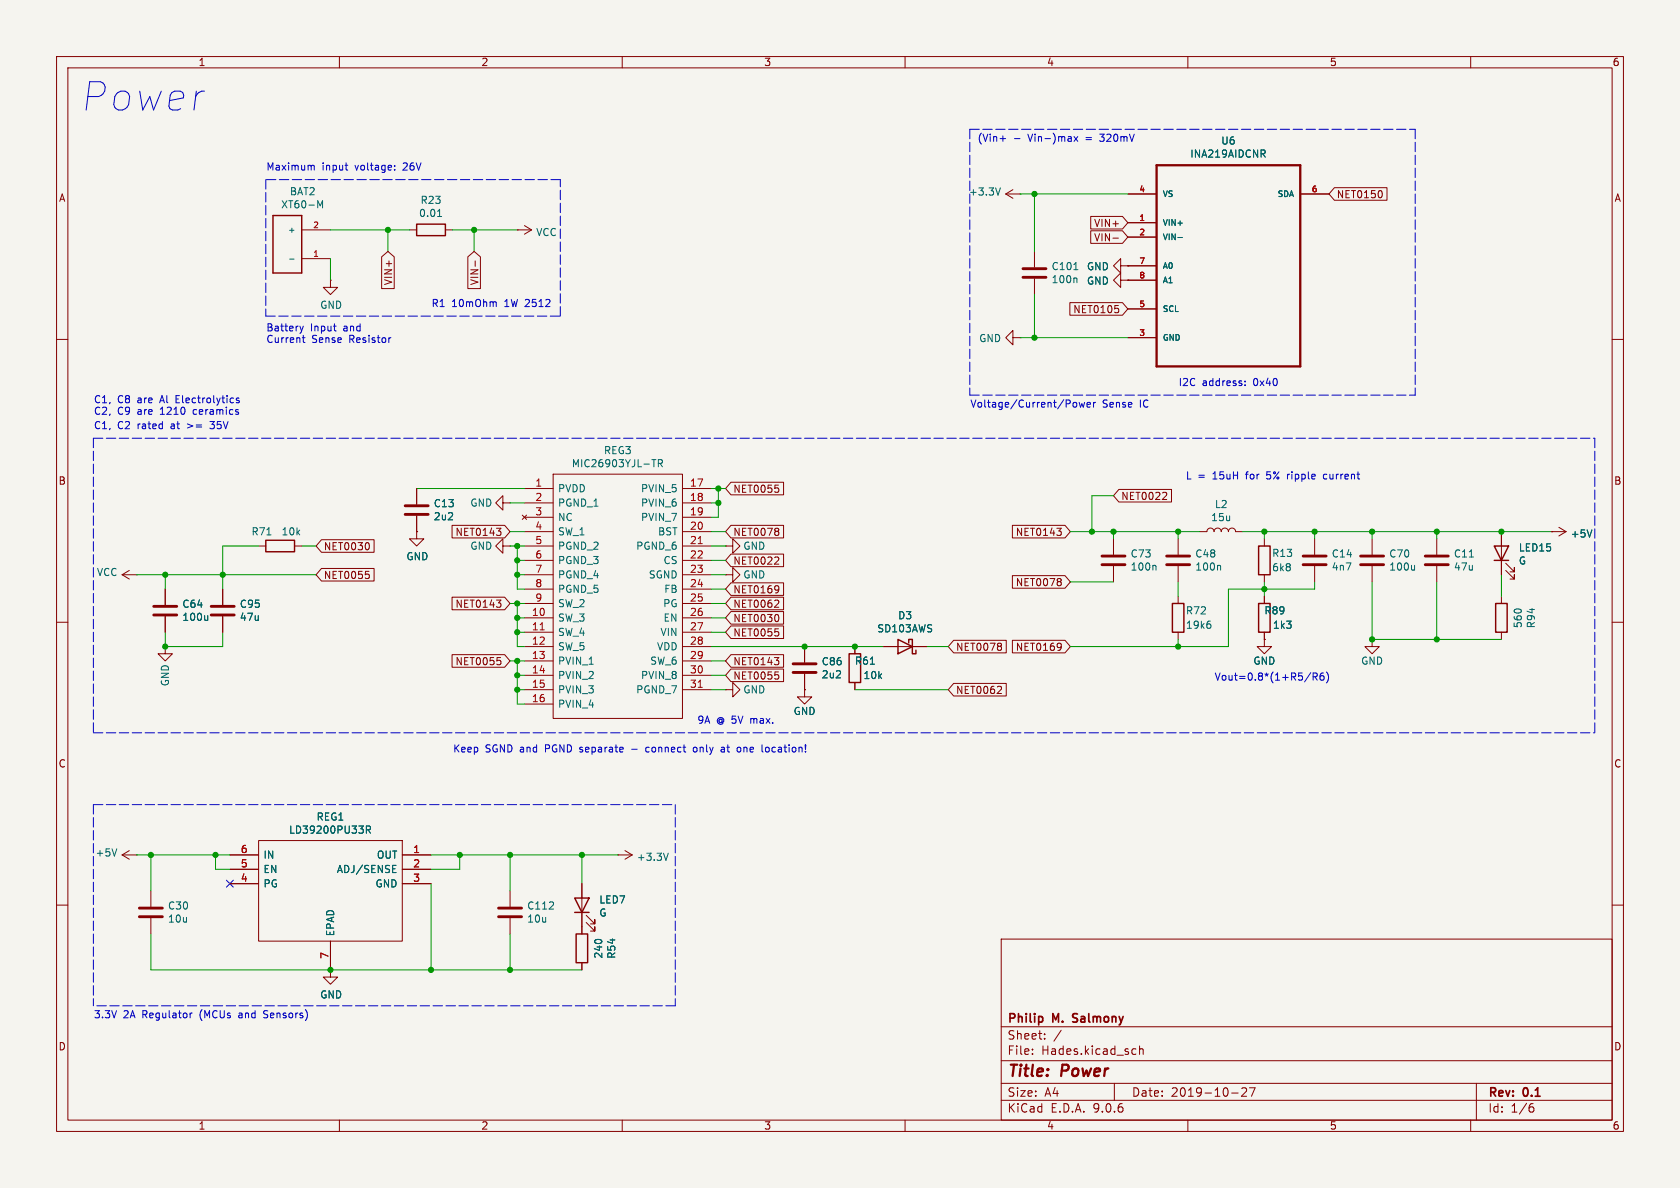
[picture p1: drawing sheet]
<svg xmlns="http://www.w3.org/2000/svg" width="297mm" height="210mm" viewBox="0 0 297 210" stroke-linecap="round" stroke-linejoin="round" font-family="sans-serif">
<path d="M0 0h297v210h-297z" fill="#f5f4ef" stroke="#f5f4ef" stroke-width=".18"/>
<g fill="none" stroke="#840000" stroke-width=".18">
<path d="M10 10h277v190h-277zM12 12h273v186h-273zM60 10v2M110 10v2M160 10v2M210 10v2M260 10v2M92.7 39.9l1.3 .7M177.8 34.3l1.3 .8M177.8 34.3h2.5M179.1 33.5l-1.3 .8M180.3 34.3h.1"/>
<path d="M192.8 38.3h5.6l1 1.1-1 1.1h-5.6zM199.4 34.3h5.1M199.4 39.4h5.1M229.9 34.3h5M235.9 33.2h9.3v2.2h-9.3l-1-1.1zM244.2 33.8l.2 .4-.2 .6M53.3 45.7h5.1M53.3 40.6h5.1M58.4 49.5v1.3h1.3l-1.3 1.3-1.3-1.3h1.3M58.4 49.5h.1M67.5 45.4l1.1-.9 1.1 .9v5.6h-2.2zM72.4 40.6h1.3"/>
<path d="M78.7 40.6h1.3M82.7 45.4l1.1-.9 1.1 .9v5.6h-2.2zM84 46.1v1M91.4 40.6h.1M91.4 40.6h2.6M94 40.6l-1.3 .8M179.1 59.7v-1.3l-1.3 1.3 1.3 1.3v-1.3h1.2M180.3 59.7h.1M182.9 44.5v2.7M182.9 49.3v2.8M189.1 53.5h9.3l1 1.1-1 1.1h-9.3zM192.8 40.8h5.6l1 1.1-1 1.1h-5.6z"/>
<path d="M196.7 42.1h1M197.1 54h.6M197.5 54.5l.3 .2v.3l-.3 .3M198.1 49.5v-1.2l-1.3 1.2 1.3 1.3v-1.3h1.3M198.1 47v-1.3l-1.3 1.3 1.3 1.3v-1.3h1.3M199.4 49.5h.1M199.4 47h.1M199.4 41.9h5.1M199.4 47h5.1M199.4 49.5h5.1M199.4 54.6h5.1M199.4 59.7h5.1"/>
<path d="M10 60h2M285 60h2M45.7 96.5h1.3M52.1 96.5h1.2M56.8 95.4h9.3v2.2h-9.3l-.9-1.1zM65.2 96l.1 .4-.1 .7M73.7 94v1.3h1.2l-1.2 1.2-1.3-1.2h1.3M73.7 94h.1M73.7 86.4v2.8M73.7 91.2v2.8M79.9 92.9h9.3l1 1.1-1 1.1h-9.3zM87.8 93.4h.8l-.5 .5"/>
<path d="M88.4 93.9l.2 .2-.2 .5M88.9 96.5v-1.2l-1.3 1.2 1.3 1.3v-1.3h1.3M88.9 88.9v-1.3l-1.3 1.3 1.3 1.3v-1.3h1.3M90.2 96.5h.1M90.2 88.9h.1M92.3 91.1l.8 .7M92.7 86.4h5.1M92.7 88.9h5.1M92.7 91.4h5.1M92.7 94h5.1M92.7 96.5h5.1M92.7 99.1h5.1"/>
<path d="M93.1 91.1l-.8 .7M97.8 83.8h22.8v43.2h-22.8zM120.6 86.4h5.1M120.6 88.9h5.1M120.6 91.4h5.1M120.6 94h5.1M120.6 96.5h5.1M120.6 99.1h5.1M128.3 96.5h1.2v-1.2l1.3 1.2-1.3 1.3v-1.3M128.3 96.5h.1M129.2 97.9h9.3v2.3h-9.3l-.9-1.1zM129.2 92.9h9.3v2.2h-9.3l-.9-1.1z"/>
<path d="M129.2 85.2h9.3v2.3h-9.3l-.9-1.1zM137 85.8h.6M137.4 98.5l.3 .2-.1 .3-.7 .7h.8M137.4 86.2l.3 .3v.3l-.3 .2M137.4 93.4l.3 .2-.3 .3 .3 .3v.2l-.3 .3M179 92.9h9.3l.9 1.1-.9 1.1h-9.3zM186.8 93.4h.8l-.4 .5M187.5 93.9l.1 .2-.1 .5M196.8 95.3v2.7M197.8 86.5h9.3v2.2h-9.3l-1-1.1zM206 87l.3 .3-.1 .3-.7 .7h.8M208.3 95.3v2.7"/>
<path d="M212.1 94h1.3a.64 .64 0 0 1 .6-.7 .64 .64 0 0 1 .6 .7 .64 .64 0 0 1 .7-.7 .64 .64 0 0 1 .6 .7 .64 .64 0 0 1 .6-.7 .64 .64 0 0 1 .7 .7 .64 .64 0 0 1 .6-.7 .64 .64 0 0 1 .6 .7h1.3M223.5 95.3v1.2M232.4 95.3v2.7M242.6 95.3v2.7M254 95.3v2.7M265.4 94v7.6M266.2 99.6l1.5 1.5v-.8v.8h-.7M274.3 94h.1M274.3 94h2.6M275.6 93.2l1.3 .8M276.9 94l-1.3 .7M10 110h2"/>
<path d="M21.6 101.6h2.5M21.6 101.6l1.3 .8M22.9 100.8l-1.3 .8M24.1 101.6h.1M29.2 114.3v1.3h1.3l-1.3 1.2-1.3-1.2h1.3M29.2 114.3h.1M29.2 104.1v2.8M29.2 109v2.8M39.4 104.1v2.8M39.4 109v2.8M56.8 100.5h9.3v2.2h-9.3l-.9-1.1zM64.6 101h.6"/>
<path d="M65.1 101.5l.2 .2v.3l-.2 .3M79.9 115.7h9.3l1 1.1-1 1.2h-9.3zM79.9 105.6h9.3l1 1.1-1 1.1h-9.3zM87.8 106.1h.8l-.5 .5M87.9 116.2h.6M88.3 116.7l.3 .3v.3l-.3 .2M88.4 106.6l.2 .2-.2 .5M92.7 101.6h5.1M92.7 104.1h5.1M92.7 106.7h5.1M92.7 109.2h5.1M92.7 111.8h5.1"/>
<path d="M92.7 114.3h5.1M92.7 116.8h5.1M92.7 119.4h5.1M120.6 101.6h5.1M120.6 104.1h5.1M120.6 106.7h5.1M120.6 109.2h5.1M120.6 111.8h5.1M120.6 114.3h5.1M120.6 116.8h5.1M120.6 119.4h5.1M128.3 101.6h1.2v-1.3l1.3 1.3-1.3 1.3v-1.3"/>
<path d="M128.3 101.6h.1M129.2 108.1h9.3v2.2h-9.3l-.9-1.1zM129.2 103h9.3v2.3h-9.3l-.9-1.2zM129.2 105.6h9.3v2.2h-9.3l-.9-1.1zM129.2 110.6h9.3v2.3h-9.3l-.9-1.1zM129.2 115.7h9.3v2.3h-9.3l-.9-1.2zM129.2 118.3h9.3v2.2h-9.3l-.9-1.1zM136.9 116.2h.8l-.4 .5M137 111.2h.6M137 118.8h.6M137.4 103.5l.2 .2a1.07 1.07 0 0 1-.1 1M137.4 106.1l.3 .2-.1 .3-.7 .8h.8"/>
<path d="M137.4 111.6l.3 .3v.3l-.3 .2M137.4 119.3l.3 .2v.3l-.3 .3M137.6 108.7l.1 .4-.1 .7M137.6 116.8l.1 .2-.1 .4M137.7 104.1l-.3 .2M142.2 114.3v2.8M142.2 119.1v2.8M151.1 114.3v1.3M156.2 114.3h7.6M168.6 113.2h9.3v2.2h-9.3l-1-1.1zM176.8 113.7l.3 .2-.3 .3 .3 .3v.2l-.3 .3M179 113.2h9.3l.9 1.1-.9 1.1h-9.3z"/>
<path d="M179 101.8h9.3l.9 1.1-.9 1.1h-9.3zM187.4 113.7l.2 .1a1.07 1.07 0 0 1-.2 1M187.4 102.3l.2 .2-.2 .3 .2 .3v.2l-.2 .2M187.6 114.2l-.2 .3M196.8 100.1v2.8M208.3 100.1v2.8M208.3 105.4v1.3M208.3 111.8v1.2M223.5 113v1.3h1.3l-1.3 1.3-1.3-1.3h1.3M223.5 113h.1M223.5 101.6v1.3M223.5 105.4v1.3"/>
<path d="M223.5 111.8v1.2M232.4 100.1v2.8M242.6 113v1.3h1.2l-1.2 1.3-1.3-1.3h1.3M242.6 113h.1M242.6 100.1v2.8M254 100.1v2.8M265.4 105.4v1.3M265.4 111.8v1.2M266.2 100.8l1.5 1.6v-.8v.8h-.7M285 110h2M92.7 121.9h5.1M92.7 124.5h5.1"/>
<path d="M120.6 121.9h5.1M128.3 121.9h1.2v-1.2l1.3 1.2-1.3 1.3v-1.3M128.3 121.9h.1M142.2 121.9v1.3h1.3l-1.3 1.3-1.2-1.3h1.2M142.2 121.9h.1M151.1 120.7v1.2M168.6 120.8h9.3v2.2h-9.3l-1-1.1zM176.8 121.3l.3 .3-.1 .3-.7 .7h.8M21.6 151.1h2.5M21.6 151.1l1.3 .8M22.9 150.4l-1.3 .7M24.1 151.1h.1"/>
<path d="M26.7 157.5v2.8M40.6 151.1h5.1M40.6 153.7h5.1M40.6 156.2h5.1M45.7 148.6h25.4v17.8h-25.4zM71.1 151.1h5.1M71.1 153.7h5.1M71.1 156.2h5.1M90.2 157.5v2.8M102.9 156.2v8.9M109.2 151.1h.1M109.2 151.1h2.6"/>
<path d="M110.5 150.4l1.3 .7M111.8 151.1l-1.3 .8M10 160h2M26.7 162.3v2.8M58.4 171.5v1.2h1.3l-1.3 1.3-1.3-1.3h1.3M58.4 171.5h.1M58.4 166.4v5.1M90.2 162.3v2.8M102.9 170.2v1.3M103.6 163.1l1.6 1.5v-.8v.8h-.8M103.6 161.8l1.6 1.5v-.7v.7h-.8M177 166h108v32h-108z"/>
<path d="M285 160h2M60 198v2M110 198v2M160 198v2M177 194.5h108M177 191.5h108M177 187.5h108M177 181.5h108M182.5 186.3v.1M182.5 185.5v.1M184.7 183.6v.1M184.7 182.8v.1"/>
<path d="M187.6 182.1l-1.3 2M197 191.5v3M200.4 185.4l.4 .1M200.8 186.3l-.4 .1M201.5 185.5l.2-.1 .3 .1 .1 .9M201.5 184.9v1.5M210 198v2M217.7 193.2h1.2M219.5 192.4l.6-.1 .2 .1 .1 .3-.9 1.1h.9M220.9 192.3h1l-.7 1.5M260 198v2M261 191.5v6.5"/>
<path d="M270.6 195.7h.4l.2 .3-.1 .5-.5 .1M271 195.1l-.4 .1"/>
</g>
<path d="M189.7 179.3v.5M189.6 180.6l.2 .1" fill="none" stroke="#840000" stroke-width=".3"/>
<g fill="none" stroke="#840000" stroke-width=".51">
<path d="M180.8 47.5h4.1M180.8 49h4.1M71.6 89.4h4.1M71.6 90.9h4.1M194.8 98.3h4.1M194.8 99.8h4.1M206.2 98.3h4.1M206.2 99.8h4.1M230.4 98.3h4M230.4 99.8h4M240.5 98.3h4.1M240.5 99.8h4.1"/>
<path d="M252 98.3h4M252 99.8h4M27.2 107.2h4M27.2 108.7h4M37.3 107.2h4.1M37.3 108.7h4.1M140.2 117.3h4.1M140.2 118.9h4.1M24.6 160.5h4.1M24.6 162.1h4.1M88.1 160.5h4.1M88.1 162.1h4.1"/>
</g>
<g fill="none" stroke="#006464" stroke-width=".18">
<path d="M56.2 35.5l.4 .9 .4-.9v1.2M77.3 38.3h.8M77.6 37.2l.1-.2v1.3M176.9 33.2l-.5 1.3M223.2 27.2l.5 .6M223.6 26.6l.1 .2-.1 .3M51.2 45.8h.8M189.8 47.7h.8M190.2 49.1l.2 .2v.7M208.2 42h.8M47.2 94.6h.7M115.2 81.2h.8"/>
<path d="M116.4 81.9h.6l.1-.2v-.3l-.7-.2v1.3M116.7 81.9l.4 .6M204.2 99.9l.2 .2v.7M215.6 99.9l.2 .2v.7M250.1 99.9v.9M259.8 98.5h.7M281.4 93.7l-.4 1.2M36.7 108.8v.9M36.7 109.6l-.2 .1M153.9 117.4h.7M213.7 109.8h.3M213.8 110.3l.3 .2v.3l-.3 .3"/>
<path d="M250.1 100.7l-.2 .1M20.6 150.1l-.4 1.2M64.8 146.7l.6-.1 .1-.2-.1-.3-.6-.1v1.3M65.1 146.7l.4 .6M69.4 153.6h.4M69.4 154.2h.6M69.4 153h.6M118.1 150.8l-.4 1.3"/>
</g>
<g fill="none" stroke="#840000" stroke-width=".25">
<path d="M48.3 38.1h5v10.2h-5zM73.7 39.6h5v2.1h-5zM47 95.5h5.1v2h-5.1zM222.5 96.5h2v5.1h-2zM264.2 96.5h2.5l-1.3 2.6zM264.2 99.1h2.5M150.1 115.6h2v5.1h-2zM158.7 113l2.6 1.3-2.6 1.3zM160.7 113.7v-.7h.6v2.6h.6v-.7M207.3 106.7h2v5.1h-2zM222.5 106.7h2v5.1h-2zM264.4 106.7h2v5.1h-2z"/>
<path d="M101.6 158.8h2.5l-1.2 2.5zM101.6 161.3h2.5M101.9 165.1h2v5.1h-2z"/>
</g>
<path d="M123.4 96.1h.8M95.5 111.3h.7M123.4 121.5h.8" fill="none" stroke="#a90000" stroke-width=".18"/>
<path d="M204.5 29.2h25.4v35.6h-25.4z" fill="none" stroke="#840000" stroke-width=".41"/>
<g fill="none" stroke="#0000c2" stroke-width=".18" stroke-dasharray="1.7 .6">
<path d="M47 31.8v24.1M99.1 31.8h-52.1M171.4 22.9v47M171.4 22.9h78.8M250.2 22.9v47M47 55.9h52.1M99.1 55.9v-24.1M16.5 77.5v52M16.5 77.5h265.4M171.4 69.9h78.8M281.9 77.5v52M16.5 129.5h265.4"/>
<path d="M16.5 142.2h102.9M16.5 142.2v35.6M119.4 142.2v35.6M119.4 177.8h-102.9"/>
</g>
<g fill="none" stroke="#009600" stroke-width=".18">
<path d="M180.3 34.3h19.1M182.9 34.3v10.2M58.4 40.6h14M58.4 45.7v3.8M68.6 40.6v3.9M80 40.6h11.4M83.8 40.6v3.9M180.3 59.7h19.1M182.9 52.1v7.6M45.7 96.5h-6.3v7.6M53.3 96.5h2.6M73.7 86.4h19"/>
<path d="M90.2 94h2.5M90.2 88.9h2.5M90.2 96.5h2.5M91.4 96.5v7.6h1.3M91.4 99.1h1.3M125.7 94h2.6M125.7 86.4h2.6M125.7 88.9h1.3M125.7 99.1h2.6M125.7 96.5h2.6M127 86.4v5h-1.3M189.2 94h22.9"/>
<path d="M196.8 94v1.3M196.8 87.6h-3.8v6.4M208.3 94v1.3M219.7 94h54.6M223.5 94v1.3M232.4 94v1.3M242.6 94v1.3M254 94v1.3M24.1 101.6h31.8M29.2 111.8v2.5h10.2v-2.5M29.2 101.6v2.5M90.2 106.7h2.5"/>
<path d="M90.2 116.8h2.5M91.4 101.6h1.3M91.4 106.7v7.6h1.3M91.4 119.4h1.3M91.4 111.8h1.3M91.4 109.2h1.3M91.4 116.8v7.7h1.3M125.7 101.6h2.6M125.7 106.7h2.6M125.7 114.3h30.5M125.7 104.1h2.6M125.7 119.4h2.6"/>
<path d="M125.7 116.8h2.6M125.7 111.8h2.6M125.7 109.2h2.6M163.8 114.3h3.8M189.2 102.9h7.6M208.3 102.9v2.5M208.3 113v1.3M223.5 102.9v2.5M232.4 102.9v1.2h-15.2v10.2h-28M242.6 102.9v10.1h22.8M254 102.9v10.1M265.4 101.6v3.8"/>
<path d="M91.4 121.9h1.3M125.7 121.9h2.6M151.1 121.9h16.5M24.1 151.1h16.5M26.7 151.1v6.4M38.1 151.1v2.6h2.5M76.2 151.1h33M76.2 156.2v15.3M81.3 151.1v2.6h-5.1M90.2 151.1v6.4M102.9 151.1v5.1M26.7 165.1v6.4h76.2"/>
<path d="M90.2 165.1v6.4"/>
</g>
<path d="M40 155.6l1.2 1.2M41.2 155.6l-1.2 1.2" fill="none" stroke="#000084" stroke-width=".18"/>
<g fill="none" stroke="#0000c2" stroke-width=".18">
<path d="M55.1 29.3h.4l.1 .8M61 29.2h.5M61.2 30l.3 .1M69.8 29.9v.2M69.8 29.3v.1M176.8 24.5h1M179.4 24.5h.9M189.9 24.1l.6 .9M190.5 24.1l-.6 .9M53 57.7l.3 .8M53.3 58.5l-.1 .3M53.4 59.7h.5"/>
<path d="M53.6 57.7l-.3 .8M53.6 59.3v1.1l.3 .1M58.9 57.7h.5M59.3 58.5h.1M69.1 59.7l-.2 .1M87.5 53.3l.2 .2v.7M37.1 74.5h.8M37.1 75.7l.2 .1M42.3 70.4h-.4l-.1 .1v.2l.5 .1v.3h-.5M189.9 71.1l.3 .1 .2 .2-.1 .5-.4 .1M190.8 71.1l.2 .9 .3-.6 .2 .6 .2-.9M192.2 71.6l.6-.2-.1-.2-.3-.1-.2 .2v.6h.5"/>
<path d="M193.3 71.1v.9M193.7 71.1l-.4 .3M220.1 68v.2M220.1 67.4v.1M227.6 83.8v.9M227.9 83.8l-.3 .3M234.4 83.8l-.3 .1-.1 .2v.5l.4 .1M231.7 118.9l-1.1 1.6M232.1 119.6h.7l.1-.2-.1-.3-.7-.1v1.2M232.4 119.6l.5 .6M234 119h-.4a.86 .86 0 0 0 0 1.2l.4-.1 .1-.4-.3-.2h-.3l-.1 .2M234.5 118.8a1.46 1.46 0 0 1 0 1.9"/>
<path d="M111.7 132.5h.9M114.6 132.1l-.3 .1-.1 .1v.5l.4 .1M123.1 132.2l-.3-.1-.2 .2v.5l.2 .1h.3M127.5 132.8l.1 .1h.5M127.5 132.2h.5l.1 .7M128.1 132.4l-.5 .1-.1 .1M130.7 132.1l.3 .2v.4l-.3 .2M135.9 132.2l-.3-.1-.3 .2 .1 .5 .2 .1h.3M33.6 179.1v.8M34 179.1l-.4 .2M46.6 179.9h.2M46.8 178.7l-.2 .2 .2 .4"/>
</g>
<g fill="#009600" stroke="#009600" stroke-width=".18">
<circle cx="29.2" cy="101.6" r=".46"/>
<circle cx="68.6" cy="40.6" r=".46"/>
<circle cx="83.8" cy="40.6" r=".46"/>
<circle cx="182.9" cy="34.3" r=".46"/>
<circle cx="196.8" cy="94" r=".46"/>
<circle cx="193" cy="94" r=".46"/>
<circle cx="182.9" cy="59.7" r=".46"/>
<circle cx="254" cy="94" r=".46"/>
<circle cx="254" cy="113" r=".46"/>
<circle cx="242.6" cy="113" r=".46"/>
<circle cx="232.4" cy="94" r=".46"/>
<circle cx="265.4" cy="94" r=".46"/>
<circle cx="242.6" cy="94" r=".46"/>
<circle cx="208.3" cy="114.3" r=".46"/>
<circle cx="223.5" cy="104.1" r=".46"/>
<circle cx="223.5" cy="94" r=".46"/>
<circle cx="208.3" cy="94" r=".46"/>
<circle cx="142.2" cy="114.3" r=".46"/>
<circle cx="127" cy="88.9" r=".46"/>
<circle cx="127" cy="86.4" r=".46"/>
<circle cx="151.1" cy="114.3" r=".46"/>
<circle cx="91.4" cy="119.4" r=".46"/>
<circle cx="91.4" cy="116.8" r=".46"/>
<circle cx="91.4" cy="96.5" r=".46"/>
<circle cx="39.4" cy="101.6" r=".46"/>
<circle cx="81.3" cy="151.1" r=".46"/>
<circle cx="91.4" cy="121.9" r=".46"/>
<circle cx="102.9" cy="151.1" r=".46"/>
<circle cx="91.4" cy="106.7" r=".46"/>
<circle cx="91.4" cy="99.1" r=".46"/>
<circle cx="91.4" cy="101.6" r=".46"/>
<circle cx="91.4" cy="109.2" r=".46"/>
<circle cx="91.4" cy="111.8" r=".46"/>
<circle cx="29.2" cy="114.3" r=".46"/>
<circle cx="58.4" cy="171.5" r=".46"/>
<circle cx="76.2" cy="171.5" r=".46"/>
<circle cx="90.2" cy="171.5" r=".46"/>
<circle cx="90.2" cy="151.1" r=".46"/>
<circle cx="26.7" cy="151.1" r=".46"/>
<circle cx="38.1" cy="151.1" r=".46"/>
</g>
<text font-size="7" fill="#0000c2" x="14" y="20.1">Power</text>
<g font-size="2.8" fill="#840000">
<text x="178" y="190.9">Title:</text>
<text x="187.7" y="190.9">Power</text>
</g>
<g font-size="2.1" fill="#840000">
<text x="178" y="184">Sheet:</text>
<text x="178" y="181.2">Philip</text>
<text x="186.2" y="181.2">M.</text>
<text x="190.3" y="181.2">Salmony</text>
<text x="178" y="186.7">File:</text>
<text x="184.1" y="186.7">Hades.kicad_sch</text>
<text x="178" y="196.9">KiCad</text>
<text x="178" y="194.1">Size:</text>
<text x="184.7" y="194.1">A4</text>
<text x="185.7" y="196.9">E.D.A.</text>
<text x="193.3" y="196.9">9.0.6</text>
<text x="200" y="194.1">Date:</text>
<text x="207" y="194.1">2019-10-27</text>
<text x="263" y="194.3">Rev:</text>
<text x="263" y="196.9">Id:</text>
<text x="267.1" y="196.9">1/6</text>
<text x="269.4" y="194.3">0.1</text>
</g>
<g font-size="1.8" fill="#840000">
<text x="35" y="11.9">1</text>
<text x="85" y="11.9">2</text>
<text x="135" y="11.9">3</text>
<text x="185" y="11.9">4</text>
<text x="235" y="11.9">5</text>
<text x="285" y="11.9">6</text>
<text x="10.3" y="35.9">A</text>
<text x="236.2" y="35.2">NET0150</text>
<text x="285.3" y="35.9">A</text>
<text x="193.3" y="40.3">VIN+</text>
<text x="193.3" y="42.9">VIN-</text>
<text x="69.5" y="50.5" transform="rotate(-90 69.5 50.5)">VIN+</text>
<text x="84.8" y="50.5" transform="rotate(-90 84.8 50.5)">VIN-</text>
<text x="189.6" y="55.6">NET0105</text>
<text x="10.3" y="85.9">B</text>
<text x="129.5" y="87.3">NET0055</text>
<text x="198.1" y="88.6">NET0022</text>
<text x="285.3" y="85.9">B</text>
<text x="80.4" y="94.9">NET0143</text>
<text x="129.5" y="94.9">NET0078</text>
<text x="179.5" y="94.9">NET0143</text>
<text x="57.1" y="97.5">NET0030</text>
<text x="129.5" y="100">NET0022</text>
<text x="57.1" y="102.6">NET0055</text>
<text x="80.4" y="107.6">NET0143</text>
<text x="129.5" y="105.1">NET0169</text>
<text x="129.5" y="107.6">NET0062</text>
<text x="179.5" y="103.8">NET0078</text>
<text x="129.5" y="110.2">NET0030</text>
<text x="129.5" y="112.7">NET0055</text>
<text x="80.4" y="117.8">NET0055</text>
<text x="129.5" y="117.8">NET0143</text>
<text x="168.9" y="115.3">NET0078</text>
<text x="179.5" y="115.3">NET0169</text>
<text x="129.5" y="120.3">NET0055</text>
<text x="168.9" y="122.9">NET0062</text>
<text x="10.3" y="135.9">C</text>
<text x="285.3" y="135.9">C</text>
<text x="10.3" y="185.9">D</text>
<text x="285.3" y="185.9">D</text>
<text x="35" y="199.9">1</text>
<text x="85" y="199.9">2</text>
<text x="135" y="199.9">3</text>
<text x="185" y="199.9">4</text>
<text x="235" y="199.9">5</text>
<text x="285" y="199.9">6</text>
</g>
<g font-size="1.8" fill="#0000c2">
<text x="172.7" y="25.2">(Vin+</text>
<text x="181.9" y="25.2">Vin-)max</text>
<text x="192.2" y="25.2">=</text>
<text x="194.9" y="25.2">320mV</text>
<text x="47" y="30.2">Maximum</text>
<text x="56.9" y="30.2">input</text>
<text x="62.9" y="30.2">voltage:</text>
<text x="71.5" y="30.2">26V</text>
<text x="47" y="58.7">Battery</text>
<text x="54.9" y="58.7">Input</text>
<text x="60.8" y="58.7">and</text>
<text x="76.2" y="54.4">R1</text>
<text x="79.9" y="54.4">10mOhm</text>
<text x="89.3" y="54.4">1W 2512</text>
<text x="47" y="60.7">Current</text>
<text x="55.1" y="60.7">Sense</text>
<text x="61.9" y="60.7">Resistor</text>
<text x="16.5" y="71.4">C1,</text>
<text x="20.8" y="71.4">C8</text>
<text x="24.4" y="71.4">are</text>
<text x="28.6" y="71.4">Al</text>
<text x="31.5" y="71.4">Electrolytics</text>
<text x="208.3" y="68.3">I2C</text>
<text x="212.5" y="68.3">address:</text>
<text x="221.7" y="68.3">0x40</text>
<text x="16.5" y="73.4">C2,</text>
<text x="16.5" y="76">C1,</text>
<text x="20.8" y="73.4">C9</text>
<text x="20.8" y="76">C2</text>
<text x="24.4" y="73.4">are</text>
<text x="24.4" y="76">rated</text>
<text x="28.6" y="73.4">1210</text>
<text x="30.5" y="76">at</text>
<text x="33.5" y="76">&gt;=</text>
<text x="34.6" y="73.4">ceramics</text>
<text x="37.8" y="76">35V</text>
<text x="171.4" y="72.1">Voltage/Current/Power</text>
<text x="194.9" y="72.1">Sense</text>
<text x="201.6" y="72.1">IC</text>
<text x="209.5" y="84.8">L =</text>
<text x="214.5" y="84.8">15uH</text>
<text x="220.6" y="84.8">for</text>
<text x="224.4" y="84.8">5%</text>
<text x="228.2" y="84.8">ripple</text>
<text x="234.8" y="84.8">current</text>
<text x="214.6" y="120.4">Vout=0.8*(1+R5/R6)</text>
<text x="123.2" y="128">9A</text>
<text x="126.7" y="128">@ 5V</text>
<text x="132.9" y="128">max.</text>
<text x="80" y="133.1">Keep</text>
<text x="85.8" y="133.1">SGND and</text>
<text x="96.6" y="133.1">PGND separate</text>
<text x="115" y="133.1">connect</text>
<text x="123.6" y="133.1">only</text>
<text x="128.7" y="133.1">at</text>
<text x="131.8" y="133.1">one</text>
<text x="136.3" y="133.1">location!</text>
<text x="16.5" y="180.1">3.3V</text>
<text x="21.8" y="180.1">2A</text>
<text x="25.3" y="180.1">Regulator</text>
<text x="35.6" y="180.1">(MCUs</text>
<text x="42.7" y="180.1">and</text>
<text x="47.3" y="180.1">Sensors)</text>
</g>
<g font-size="1.8" fill="#006464">
<text x="210.3" y="28.1">INA219AIDCNR</text>
<text x="215.8" y="25.8">U6</text>
<text x="51.1" y="34.7">BAT2</text>
<text x="171.2" y="34.8">+3.3V</text>
<text x="49.6" y="37">XT60-M</text>
<text x="74" y="38.6">0.01</text>
<text x="74.3" y="36.2">R23</text>
<text x="94.7" y="41.9">VCC</text>
<text x="185.8" y="48">C101</text>
<text x="192.1" y="48">GND</text>
<text x="185.8" y="50.3">100n</text>
<text x="192.1" y="50.5">GND</text>
<text x="56.5" y="54.8">GND</text>
<text x="173" y="60.7">GND</text>
<text x="101" y="82.8">MIC26903YJL-TR</text>
<text x="106.7" y="80.5">REG3</text>
<text x="76.6" y="89.9">C13</text>
<text x="83.1" y="89.8">GND</text>
<text x="98.6" y="87.2">PVDD</text>
<text x="98.6" y="89.8">PGND_1</text>
<text x="113.2" y="87.2">PVIN_5</text>
<text x="113.2" y="89.8">PVIN_6</text>
<text x="44.4" y="94.8">R71</text>
<text x="49.7" y="94.8">10k</text>
<text x="76.6" y="92.2">2u2</text>
<text x="98.6" y="92.3">NC</text>
<text x="98.6" y="94.8">SW_1</text>
<text x="113.2" y="92.3">PVIN_7</text>
<text x="116.2" y="94.8">BST</text>
<text x="214" y="92.3">15u</text>
<text x="214.7" y="90">L2</text>
<text x="277.6" y="95.2">+5V</text>
<text x="71.8" y="99.2">GND</text>
<text x="83.1" y="97.4">GND</text>
<text x="98.6" y="97.4">PGND_2</text>
<text x="98.6" y="99.9">PGND_3</text>
<text x="112.4" y="97.4">PGND_6</text>
<text x="117.2" y="99.9">CS</text>
<text x="131.3" y="97.4">GND</text>
<text x="199.8" y="101.1">100n</text>
<text x="199.8" y="98.8">C73</text>
<text x="211.2" y="101.1">100n</text>
<text x="211.2" y="98.8">C48</text>
<text x="224.8" y="101.2">6k8</text>
<text x="224.8" y="98.7">R13</text>
<text x="235.3" y="98.8">C14</text>
<text x="235.3" y="101.1">4n7</text>
<text x="245.5" y="101.1">100u</text>
<text x="245.5" y="98.8">C70</text>
<text x="256.9" y="98.8">C11</text>
<text x="256.9" y="101.1">47u</text>
<text x="268.4" y="97.7">LED15</text>
<text x="268.4" y="100">G</text>
<text x="17" y="102">VCC</text>
<text x="32.1" y="107.6">C64</text>
<text x="42.3" y="107.6">C95</text>
<text x="98.6" y="102.5">PGND_4</text>
<text x="98.6" y="105">PGND_5</text>
<text x="98.6" y="107.5">SW_2</text>
<text x="114.6" y="102.5">SGND</text>
<text x="117.1" y="107.5">PG</text>
<text x="117.3" y="105">FB</text>
<text x="131.3" y="102.5">GND</text>
<text x="32.1" y="110">100u</text>
<text x="42.3" y="110">47u</text>
<text x="98.6" y="110.1">SW_3</text>
<text x="98.6" y="112.6">SW_4</text>
<text x="116.7" y="112.6">VIN</text>
<text x="117.2" y="110.1">EN</text>
<text x="155" y="112">SD103AWS</text>
<text x="158.7" y="109.7">D3</text>
<text x="209.6" y="108.8">R72</text>
<text x="209.6" y="111.4">19k6</text>
<text x="223.4" y="108.8">R89</text>
<text x="224.9" y="111.4">1k3</text>
<text x="269.2" y="111.1" transform="rotate(-90 269.2 111.1)">560</text>
<text x="271.6" y="111.2" transform="rotate(-90 271.6 111.2)">R94</text>
<text x="98.6" y="115.2">SW_5</text>
<text x="98.6" y="117.7">PVIN_1</text>
<text x="114.8" y="117.7">SW_6</text>
<text x="116.1" y="115.2">VDD</text>
<text x="145.2" y="117.8">C86</text>
<text x="151" y="117.7">R61</text>
<text x="221.5" y="117.7">GND</text>
<text x="240.5" y="117.7">GND</text>
<text x="30.1" y="121.4" transform="rotate(-90 30.1 121.4)">GND</text>
<text x="98.6" y="120.2">PVIN_2</text>
<text x="98.6" y="122.8">PVIN_3</text>
<text x="98.6" y="125.3">PVIN_4</text>
<text x="112.4" y="122.8">PGND_7</text>
<text x="113.2" y="120.2">PVIN_8</text>
<text x="131.3" y="122.8">GND</text>
<text x="145.2" y="120.1">2u2</text>
<text x="152.6" y="120.2">10k</text>
<text x="140.2" y="126.6">GND</text>
<text x="51" y="147.6">LD39200PU33R</text>
<text x="55.9" y="145.3">REG1</text>
<text x="16.8" y="151.6">+5V</text>
<text x="46.5" y="152">IN</text>
<text x="46.5" y="154.5">EN</text>
<text x="59.5" y="154.5">ADJ/SENSE</text>
<text x="66.5" y="152">OUT</text>
<text x="112.5" y="152.4">+3.3V</text>
<text x="29.6" y="161">C30</text>
<text x="46.5" y="157.1">PG</text>
<text x="66.3" y="157.1">GND</text>
<text x="93.1" y="161">C112</text>
<text x="105.9" y="159.9">LED7</text>
<text x="29.6" y="163.3">10u</text>
<text x="59.3" y="165.6" transform="rotate(-90 59.3 165.6)">EPAD</text>
<text x="93.1" y="163.3">10u</text>
<text x="105.9" y="162.2">G</text>
<text x="106.7" y="169.6" transform="rotate(-90 106.7 169.6)">240</text>
<text x="109" y="169.6" transform="rotate(-90 109 169.6)">R54</text>
<text x="56.5" y="176.7">GND</text>
</g>
<g font-size="1.8" fill="#a90000">
<text x="94.5" y="86.1">1</text>
<text x="94.5" y="88.6">2</text>
<text x="121.9" y="86.1">17</text>
<text x="121.9" y="88.6">18</text>
<text x="94.5" y="91.2">3</text>
<text x="94.5" y="93.7">4</text>
<text x="121.9" y="91.2">19</text>
<text x="121.9" y="93.7">20</text>
<text x="94.5" y="96.3">5</text>
<text x="94.5" y="98.8">6</text>
<text x="94.5" y="101.3">7</text>
<text x="121.9" y="96.3">21</text>
<text x="121.9" y="98.8">22</text>
<text x="121.9" y="101.3">23</text>
<text x="94.5" y="103.9">8</text>
<text x="94.5" y="106.4">9</text>
<text x="121.9" y="103.9">24</text>
<text x="121.9" y="106.4">25</text>
<text x="93.9" y="109">10</text>
<text x="93.9" y="111.5">11</text>
<text x="121.9" y="109">26</text>
<text x="121.9" y="111.5">27</text>
<text x="93.9" y="114">12</text>
<text x="93.9" y="116.6">13</text>
<text x="93.9" y="119.1">14</text>
<text x="121.9" y="114">28</text>
<text x="121.9" y="116.6">29</text>
<text x="121.9" y="119.1">30</text>
<text x="93.9" y="121.7">15</text>
<text x="93.9" y="124.2">16</text>
<text x="121.9" y="121.7">31</text>
<text x="42.5" y="150.9">6</text>
<text x="42.5" y="153.4">5</text>
<text x="42.5" y="156">4</text>
<text x="73" y="150.9">1</text>
<text x="73" y="153.4">2</text>
<text x="73" y="156">3</text>
<text x="58.2" y="169.6" transform="rotate(-90 58.2 169.6)">7</text>
</g>
<g font-size="1.4" fill="#a90000">
<text x="201.3" y="34">4</text>
<text x="231.8" y="34">6</text>
<text x="55.3" y="40.4">2</text>
<text x="201.3" y="39.1">1</text>
<text x="201.3" y="41.7">2</text>
<text x="55.3" y="45.5">1</text>
<text x="201.3" y="46.7">7</text>
<text x="201.3" y="49.3">8</text>
<text x="201.3" y="54.4">5</text>
<text x="201.3" y="59.4">3</text>
</g>
<g font-size="1.4" fill="#006464">
<text x="205.5" y="35">VS</text>
<text x="225.7" y="35">SDA</text>
<text x="50.8" y="41.4">+</text>
<text x="205.5" y="40.1">VIN+</text>
<text x="205.5" y="42.6">VIN-</text>
<text x="205.5" y="47.7">A0</text>
<text x="205.5" y="50.3">A1</text>
<text x="205.5" y="55.3">SCL</text>
<text x="205.5" y="60.4">GND</text>
</g>
</svg>
